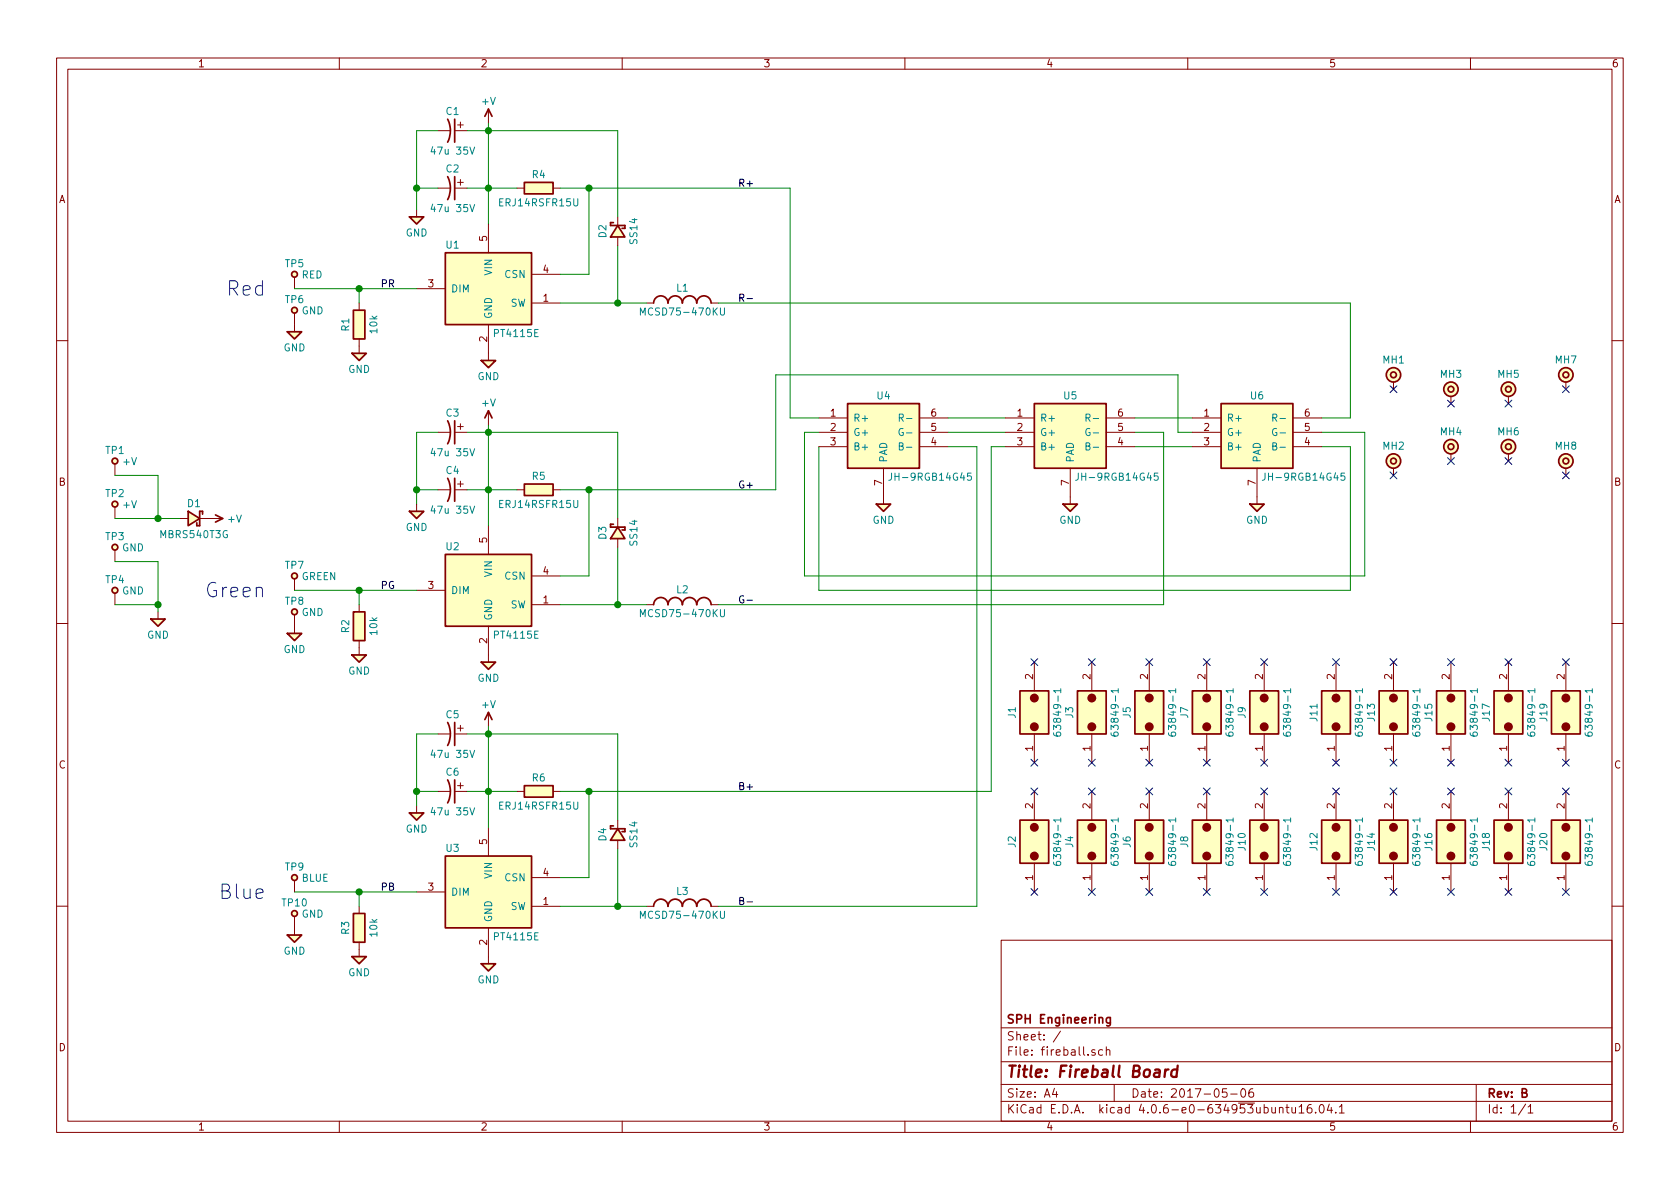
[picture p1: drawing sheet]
<svg xmlns="http://www.w3.org/2000/svg" width="297mm" height="210mm" viewBox="0 0 297 210" stroke-linecap="round" stroke-linejoin="round" font-family="sans-serif">
<g fill="none" stroke="#840000" stroke-width=".18">
<path d="M10 10.3h277v189.9h-277zM12 12.2h273v186.1h-273zM60 10.3v1.9M86.4 19.3v2.5M110 10.3v1.9M160 10.3v1.9M210 10.3v1.9M260 10.3v1.9M73.7 37.1v1.2M77.5 33.3h2.1M77.5 23.1h2.1M80.4 33.3h2.1"/>
<path d="M80.4 23.1h2.1M80.9 32.3h1M80.9 22.1h1M81.4 21.6v1M81.4 31.7v1.1M86.4 39.6v5.1M91.4 33.3h1.3M97.8 33.3h1.3M109.2 38.3v1.6M52.1 49v2M52.1 55.4v3.3M63.5 53.6v1.3"/>
<path d="M63.5 59.9v2.6M73.7 51h5M86.4 57.4v6.3M94 53.6h5.1M94 48.5h5.1M109.2 41.9v1.5M114.3 53.6h1.3M125.7 53.6h1.3M10 60.2h2M77.5 76.4h2.1M80.4 76.4h2.1M80.9 75.4h1"/>
<path d="M81.4 74.9v1M86.4 72.6v2.6M144.8 76.4h5.1M144.8 73.9h5.1M144.8 79h5.1M162.6 76.4h5M162.6 73.9h5M162.6 79h5M177.8 76.4h5.1M177.8 73.9h5.1M177.8 79h5.1M195.6 76.4h5.1"/>
<path d="M195.6 73.9h5.1M195.6 79h5.1M210.8 76.4h5.1M210.8 73.9h5.1M210.8 79h5.1M228.6 76.4h5.1M228.6 73.9h5.1M228.6 79h5.1M246.4 67.6v1.2M256.5 70.1v1.3M266.7 70.1v1.3M276.9 67.6v1.2"/>
<path d="M285 60.2h2M20.3 82v2.1M20.3 89.7v2M20.3 97.3v2M31.7 91.7h1.6M35.3 91.7h4.1M73.7 89.1v1.3M77.5 86.6h2.1M80.4 86.6h2.1M80.9 85.6h1M81.4 85.1v1M86.4 93v5"/>
<path d="M91.4 86.6h1.3M97.8 86.6h1.3M109.2 91.7v1.5M109.2 95.2v1.6M156.2 82.8v6.3M189.2 82.8v6.3M222.2 82.8v6.3M246.4 82.8v1.3M256.5 80.3v1.2M266.7 80.3v1.2M276.9 82.8v1.3M10 110.3h2"/>
<path d="M20.3 104.9v2M27.9 108.2v1.3M52.1 102.4v2M52.1 108.7v3.3M63.5 106.9v1.3M63.5 113.3v2.5M73.7 104.4h5M86.4 110.7v6.4M94 106.9h5.1M94 101.8h5.1M114.3 106.9h1.3M125.7 106.9h1.3"/>
<path d="M182.9 117.1v5.1M193 117.1v5.1M203.2 117.1v5.1M213.4 117.1v5.1M223.5 117.1v5.1M236.2 117.1v5.1M246.4 117.1v5.1M256.5 117.1v5.1M266.7 117.1v5.1M276.9 117.1v5.1M285 110.3h2M77.5 139.9h2.1"/>
<path d="M77.5 129.8h2.1M80.4 139.9h2.1M80.4 129.8h2.1M80.9 138.9h1M80.9 128.8h1M81.4 128.3v1M81.4 138.4v1M86.4 126v2.5M91.4 139.9h1.3M97.8 139.9h1.3M182.9 129.8v5.1M182.9 139.9v5.1"/>
<path d="M193 129.8v5.1M193 139.9v5.1M203.2 129.8v5.1M203.2 139.9v5.1M213.4 129.8v5.1M213.4 139.9v5.1M223.5 129.8v5.1M223.5 139.9v5.1M236.2 129.8v5.1M236.2 139.9v5.1M246.4 129.8v5.1M246.4 139.9v5.1"/>
<path d="M256.5 129.8v5.1M256.5 139.9v5.1M266.7 129.8v5.1M266.7 139.9v5.1M276.9 129.8v5.1M276.9 139.9v5.1M52.1 155.7v2M73.7 142.5v1.3M73.7 157.7h5M86.4 146.3v5.1M94 155.2h5.1M109.2 145v1.6"/>
<path d="M109.2 148.6v1.5M182.9 152.6v5.1M193 152.6v5.1M203.2 152.6v5.1M213.4 152.6v5.1M223.5 152.6v5.1M236.2 152.6v5.1M246.4 152.6v5.1M256.5 152.6v5.1M266.7 152.6v5.1M276.9 152.6v5.1M10 160.2h2"/>
<path d="M52.1 162v3.3M63.5 160.3v1.2M63.5 166.6v2.6M86.4 164.1v6.3M94 160.3h5.1M114.3 160.3h1.3M125.7 160.3h1.3M177 166.3h108v32h-108zM285 160.2h2M60 198.3v1.9M110 198.3v1.9M160 198.3v1.9"/>
<path d="M177 194.8h108M177 191.8h108M177 187.8h108M177 181.8h108M186.4 192.5l-.3 1h.9M186.8 193v1M187.5 182.3l-1.3 2M193.6 185.7a.37 .37 0 0 0-.6 .1l.1 .2 .5 .2 .1 .1-.3 .3-.4-.1M194.9 185.7l-.4-.1-.3 .3 .1 .6 .2 .1 .4-.1M195.6 185.7l.2-.1 .4 .1v.9M195.6 185.1v1.5M197 191.8v3"/>
<path d="M210 198.3v1.9M216.9 192.5h-.7l-.1 .7 .2-.1 .5 .1 .2 .2-.1 .5-.2 .1-.6-.1M217.6 193.5h1.1M219.5 192.7l.2-.2a.81 .81 0 0 1 .6 .6 .81 .81 0 0 1-.3 .8l-.1 .1a.79 .79 0 0 1-.4-1.3zM221.5 192.5a.59 .59 0 0 0-.7 .7l.1 .7 .2 .1 .5-.1 .1-.5-.2-.2-.4-.1-.3 .3M226.2 196l.2-.2 .4 .1v.9M226.2 195.8v1M227.4 195.8h.5M227.6 195.3v1.3l.3 .2M228.4 195.8l.1 .9 .4 .1 .2-.1M229.1 195.8v1M229.7 195.8l.4-.5v1.5"/>
<path d="M229.7 196.8h.9M231.8 195.3a.59 .59 0 0 0-.7 .7l.1 .7 .2 .1 .5-.1 .1-.5-.2-.2-.4-.1-.3 .3M232.6 196.7v.1M233.4 195.5l.2-.2a.81 .81 0 0 1 .6 .6 .81 .81 0 0 1-.3 .8l-.1 .1a.79 .79 0 0 1-.4-1.3zM235 195.2l-.3 1.1h.9M235.4 195.8v1M236.2 196.7v.1M236.8 195.8l.4-.5v1.5M236.8 196.8h.9M260 198.3v1.9M261 191.8v6.5M269.7 195.2l-1.2 2"/>
<path d="M270.2 195.8l.4-.5v1.5M270.2 196.8h.8"/>
</g>
<path d="M206 189.1l-.1 1.3M206.6 189.1a.54 .54 0 0 0-.6 .4M208.2 189.2a.7 .7 0 0 0-1.1 .3v.8l.3 .1 .6-.1M208.2 188.4l-.2 2" fill="none" stroke="#840000" stroke-width=".41"/>
<g fill="none" stroke="#840000" stroke-width=".3">
<path d="M72.4 38.3h2.5l-1.2 1.3zM79.1 31.2a4.4 4.4 0 0 1 0 4.1M79.1 21.1a4.4 4.4 0 0 1 0 4M80.4 21.1v4M80.4 31.2v4.1M85.7 20.6l.7-1.3 .6 1.3M92.7 32.3h5.1v2h-5.1zM108.5 39.4h-.6v.5h2.6v.5h-.5M109.2 39.9l1.3 2h-2.6zM50.8 58.7h2.5l-1.2 1.2zM62.5 54.9h2v5h-2zM78.7 44.7h15.3v12.7h-15.3z"/>
<path d="M115.6 53.6a1.27 1.27 0 0 1 1.2-1.3 1.27 1.27 0 0 1 1.3 1.3 1.27 1.27 0 0 1 1.3-1.3 1.27 1.27 0 0 1 1.2 1.3 1.27 1.27 0 0 1 1.3-1.3 1.27 1.27 0 0 1 1.3 1.3 1.27 1.27 0 0 1 1.3-1.3 1.27 1.27 0 0 1 1.2 1.3M62.2 62.5h2.6l-1.3 1.2zM79.1 74.4a4.4 4.4 0 0 1 0 4.1M80.4 74.4v4.1M85.1 63.7h2.5l-1.2 1.3zM85.7 73.9l.7-1.3 .6 1.3M149.9 71.4h12.7v11.4h-12.7zM182.9 71.4h12.7v11.4h-12.7zM215.9 71.4h12.7v11.4h-12.7zM33.3 90.4l2 1.3-2 1.3zM35.8 90.9v-.5h-.5v2.6h-.5v-.5M38.1 91.1l1.3 .6-1.3 .6"/>
<path d="M72.4 90.4h2.5l-1.2 1.3zM78.7 98h15.3v12.7h-15.3zM79.1 84.6a4.4 4.4 0 0 1 0 4M80.4 84.6v4M92.7 85.6h5.1v2h-5.1zM108.5 92.7h-.6v.5h2.6v.5h-.5M109.2 93.2l1.3 2h-2.6zM154.9 89.1h2.6l-1.3 1.3zM188 89.1h2.5l-1.3 1.3zM221 89.1h2.5l-1.3 1.3zM26.7 109.5h2.5l-1.3 1.2zM50.8 112h2.5l-1.2 1.3z"/>
<path d="M62.2 115.8h2.6l-1.3 1.3zM62.5 108.2h2v5.1h-2zM85.1 117.1h2.5l-1.2 1.3zM115.6 106.9a1.27 1.27 0 0 1 1.2-1.2 1.27 1.27 0 0 1 1.3 1.2 1.27 1.27 0 0 1 1.3-1.2 1.27 1.27 0 0 1 1.2 1.2 1.27 1.27 0 0 1 1.3-1.2 1.27 1.27 0 0 1 1.3 1.2 1.27 1.27 0 0 1 1.3-1.2 1.27 1.27 0 0 1 1.2 1.2M79.1 137.9a4.4 4.4 0 0 1 0 4.1M79.1 127.8a4.4 4.4 0 0 1 0 4M80.4 127.8v4M80.4 137.9v4.1M85.7 127.2l.7-1.2 .6 1.2M92.7 138.9h5.1v2.1h-5.1zM180.3 122.2h5.1v7.6h-5.1zM190.5 122.2h5.1v7.6h-5.1z"/>
<path d="M200.7 122.2h5v7.6h-5zM210.8 122.2h5.1v7.6h-5.1zM221 122.2h5.1v7.6h-5.1zM233.7 122.2h5.1v7.6h-5.1zM243.8 122.2h5.1v7.6h-5.1zM254 122.2h5.1v7.6h-5.1zM264.2 122.2h5v7.6h-5zM274.3 122.2h5.1v7.6h-5.1zM72.4 143.8h2.5l-1.2 1.2zM78.7 151.4h15.3v12.7h-15.3zM108.5 146h-.6v.6h2.6v.5h-.5M109.2 146.6l1.3 2h-2.6z"/>
<path d="M180.3 145h5.1v7.6h-5.1zM190.5 145h5.1v7.6h-5.1zM200.7 145h5v7.6h-5zM210.8 145h5.1v7.6h-5.1zM221 145h5.1v7.6h-5.1zM233.7 145h5.1v7.6h-5.1zM243.8 145h5.1v7.6h-5.1zM254 145h5.1v7.6h-5.1zM264.2 145h5v7.6h-5zM274.3 145h5.1v7.6h-5.1zM50.8 165.3h2.5l-1.2 1.3zM62.2 169.2h2.6l-1.3 1.2z"/>
<path d="M62.5 161.5h2v5.1h-2zM85.1 170.4h2.5l-1.2 1.3zM115.6 160.3a1.27 1.27 0 0 1 1.2-1.3 1.27 1.27 0 0 1 1.3 1.3 1.27 1.27 0 0 1 1.3-1.3 1.27 1.27 0 0 1 1.2 1.3 1.27 1.27 0 0 1 1.3-1.3 1.27 1.27 0 0 1 1.3 1.3 1.27 1.27 0 0 1 1.3-1.3 1.27 1.27 0 0 1 1.2 1.3M196.3 179.9v1.4l-.3 .1h-.3M196.3 180l-.4-.1-.3 .3 .1 .6 .2 .1 .4-.1"/>
<circle cx="52.1" cy="54.9" r=".51"/>
<circle cx="52.1" cy="48.5" r=".51"/>
<circle cx="246.4" cy="66.3" r="1.27"/>
<circle cx="246.4" cy="66.3" r=".51"/>
<circle cx="256.5" cy="79" r=".51"/>
<circle cx="256.5" cy="68.8" r=".51"/>
<circle cx="256.5" cy="68.8" r="1.27"/>
<circle cx="256.5" cy="79" r="1.27"/>
<circle cx="266.7" cy="79" r=".51"/>
<circle cx="266.7" cy="68.8" r=".51"/>
<circle cx="266.7" cy="79" r="1.27"/>
<circle cx="266.7" cy="68.8" r="1.27"/>
<circle cx="276.9" cy="66.3" r=".51"/>
<circle cx="276.9" cy="66.3" r="1.27"/>
<circle cx="20.3" cy="81.5" r=".51"/>
<circle cx="20.3" cy="96.8" r=".51"/>
<circle cx="20.3" cy="89.1" r=".51"/>
<circle cx="246.4" cy="81.5" r="1.27"/>
<circle cx="246.4" cy="81.5" r=".51"/>
<circle cx="276.9" cy="81.5" r=".51"/>
<circle cx="276.9" cy="81.5" r="1.27"/>
<circle cx="20.3" cy="104.4" r=".51"/>
<circle cx="52.1" cy="101.8" r=".51"/>
<circle cx="52.1" cy="108.2" r=".51"/>
<circle cx="52.1" cy="155.2" r=".51"/>
<circle cx="52.1" cy="161.5" r=".51"/>
</g>
<g fill="#ffffc2" stroke="#ffffc2" stroke-width=".18">
<path d="M85.1 63.7h2.5l-1.2 1.3z"/>
<path d="M26.7 109.5h2.5l-1.3 1.2z"/>
<path d="M50.8 58.7h2.5l-1.2 1.2z"/>
<path d="M33.3 90.4l2 1.3-2 1.3z"/>
<path d="M190.5 145h5.1v7.6h-5.1z"/>
<path d="M243.8 122.2h5.1v7.6h-5.1z"/>
<path d="M190.5 122.2h5.1v7.6h-5.1z"/>
<path d="M243.8 145h5.1v7.6h-5.1z"/>
<path d="M78.7 44.7h15.3v12.7h-15.3z"/>
<path d="M72.4 38.3h2.5l-1.2 1.3z"/>
<path d="M92.7 32.3h5.1v2h-5.1z"/>
<path d="M85.1 117.1h2.5l-1.2 1.3z"/>
<path d="M50.8 112h2.5l-1.2 1.3z"/>
<path d="M78.7 98h15.3v12.7h-15.3z"/>
<path d="M72.4 90.4h2.5l-1.2 1.3z"/>
<path d="M92.7 85.6h5.1v2h-5.1z"/>
<path d="M85.1 170.4h2.5l-1.2 1.3z"/>
<path d="M50.8 165.3h2.5l-1.2 1.3z"/>
<path d="M78.7 151.4h15.3v12.7h-15.3z"/>
<path d="M72.4 143.8h2.5l-1.2 1.2z"/>
<path d="M92.7 138.9h5.1v2.1h-5.1z"/>
<path d="M180.3 145h5.1v7.6h-5.1z"/>
<path d="M180.3 122.2h5.1v7.6h-5.1z"/>
<path d="M200.7 145h5v7.6h-5z"/>
<path d="M200.7 122.2h5v7.6h-5z"/>
<path d="M233.7 122.2h5.1v7.6h-5.1z"/>
<path d="M233.7 145h5.1v7.6h-5.1z"/>
<path d="M254 122.2h5.1v7.6h-5.1z"/>
<path d="M254 145h5.1v7.6h-5.1z"/>
<path d="M264.2 122.2h5v7.6h-5z"/>
<path d="M264.2 145h5v7.6h-5z"/>
<path d="M274.3 122.2h5.1v7.6h-5.1z"/>
<path d="M274.3 145h5.1v7.6h-5.1z"/>
<path d="M210.8 145h5.1v7.6h-5.1z"/>
<path d="M210.8 122.2h5.1v7.6h-5.1z"/>
<path d="M221 145h5.1v7.6h-5.1z"/>
<path d="M221 122.2h5.1v7.6h-5.1z"/>
<path d="M109.2 39.9l1.3 2h-2.6z"/>
<path d="M109.2 93.2l1.3 2h-2.6z"/>
<path d="M109.2 146.6l1.3 2h-2.6z"/>
<path d="M149.9 71.4h12.7v11.4h-12.7z"/>
<path d="M182.9 71.4h12.7v11.4h-12.7z"/>
<path d="M215.9 71.4h12.7v11.4h-12.7z"/>
<path d="M154.9 89.1h2.6l-1.3 1.3z"/>
<path d="M188 89.1h2.5l-1.3 1.3z"/>
<path d="M221 89.1h2.5l-1.3 1.3z"/>
<path d="M62.5 54.9h2v5h-2z"/>
<path d="M62.2 62.5h2.6l-1.3 1.2z"/>
<path d="M62.5 108.2h2v5.1h-2z"/>
<path d="M62.2 115.8h2.6l-1.3 1.3z"/>
<path d="M62.5 161.5h2v5.1h-2z"/>
<path d="M62.2 169.2h2.6l-1.3 1.2z"/>
<circle cx="246.4" cy="66.3" r="1.27"/>
<circle cx="246.4" cy="81.5" r="1.27"/>
<circle cx="256.5" cy="68.8" r="1.27"/>
<circle cx="256.5" cy="79" r="1.27"/>
<circle cx="266.7" cy="79" r="1.27"/>
<circle cx="266.7" cy="68.8" r="1.27"/>
<circle cx="276.9" cy="66.3" r="1.27"/>
<circle cx="276.9" cy="81.5" r="1.27"/>
<circle cx="52.1" cy="48.5" r=".51"/>
<circle cx="52.1" cy="54.9" r=".51"/>
<circle cx="20.3" cy="81.5" r=".51"/>
<circle cx="20.3" cy="96.8" r=".51"/>
<circle cx="20.3" cy="104.4" r=".51"/>
<circle cx="20.3" cy="89.1" r=".51"/>
<circle cx="52.1" cy="101.8" r=".51"/>
<circle cx="52.1" cy="108.2" r=".51"/>
<circle cx="52.1" cy="155.2" r=".51"/>
<circle cx="52.1" cy="161.5" r=".51"/>
</g>
<path d="M130.8 52.7l.6-.1 .1-.5-.7-.1v1.3M131.5 105.4a.59 .59 0 0 0-.7 .6 .59 .59 0 0 0 .7 .5v-.4h-.2M132.1 106.1h.9M130.8 159.3l.6-.1v-.4l-.6-.1v1.3h.5l.2-.2v-.3l-.3-.2M132.1 159.5h.9" fill="none" stroke="#000" stroke-width=".18"/>
<g fill="#840000" stroke="#840000" stroke-width=".3">
<circle cx="193" cy="151.4" r=".63"/>
<circle cx="193" cy="146.3" r=".63"/>
<circle cx="246.4" cy="128.5" r=".63"/>
<circle cx="246.4" cy="123.4" r=".63"/>
<circle cx="193" cy="128.5" r=".63"/>
<circle cx="193" cy="123.4" r=".63"/>
<circle cx="246.4" cy="151.4" r=".63"/>
<circle cx="246.4" cy="146.3" r=".63"/>
<circle cx="182.9" cy="151.4" r=".63"/>
<circle cx="182.9" cy="146.3" r=".63"/>
<circle cx="182.9" cy="128.5" r=".63"/>
<circle cx="182.9" cy="123.4" r=".63"/>
<circle cx="203.2" cy="151.4" r=".63"/>
<circle cx="203.2" cy="146.3" r=".63"/>
<circle cx="203.2" cy="128.5" r=".63"/>
<circle cx="203.2" cy="123.4" r=".63"/>
<circle cx="236.2" cy="128.5" r=".63"/>
<circle cx="236.2" cy="123.4" r=".63"/>
<circle cx="236.2" cy="151.4" r=".63"/>
<circle cx="236.2" cy="146.3" r=".63"/>
<circle cx="256.5" cy="128.5" r=".63"/>
<circle cx="256.5" cy="123.4" r=".63"/>
<circle cx="256.5" cy="151.4" r=".63"/>
<circle cx="256.5" cy="146.3" r=".63"/>
<circle cx="266.7" cy="128.5" r=".63"/>
<circle cx="266.7" cy="123.4" r=".63"/>
<circle cx="266.7" cy="151.4" r=".63"/>
<circle cx="266.7" cy="146.3" r=".63"/>
<circle cx="276.9" cy="128.5" r=".63"/>
<circle cx="276.9" cy="123.4" r=".63"/>
<circle cx="276.9" cy="151.4" r=".63"/>
<circle cx="276.9" cy="146.3" r=".63"/>
<circle cx="213.4" cy="151.4" r=".63"/>
<circle cx="213.4" cy="146.3" r=".63"/>
<circle cx="213.4" cy="128.5" r=".63"/>
<circle cx="213.4" cy="123.4" r=".63"/>
<circle cx="223.5" cy="151.4" r=".63"/>
<circle cx="223.5" cy="146.3" r=".63"/>
<circle cx="223.5" cy="128.5" r=".63"/>
<circle cx="223.5" cy="123.4" r=".63"/>
</g>
<g fill="none" stroke="#008484" stroke-width=".18">
<path d="M83.1 36.2l.4 1.2 .4-1.2M83.1 26l.4 1.3 .4-1.3M113.2 55.7v-1.2l.5 .8 .4-.8v1.2M127.4 54.5v1l.2 .2h.3l.2-.2v-1M83.1 79.3l.4 1.3 .4-1.3M159 78.9l.6-.1v-.4l-.6-.1v1.3h.5l.2-.2v-.3l-.3-.2M159 73.9l.6-.1 .1-.5-.7-.1v1.3M159.7 75.8a.59 .59 0 0 0-.8 .6 .59 .59 0 0 0 .8 .6v-.5h-.2M160.3 79.1h.9M160.3 76.5h.9M192 78.9l.6-.1v-.4l-.6-.1v1.3h.5l.2-.2v-.3l-.2-.2M192 73.9l.6-.1 .1-.5-.7-.1v1.3"/>
<path d="M192.7 75.8a.59 .59 0 0 0-.7 .6 .59 .59 0 0 0 .7 .6v-.5h-.2M193.3 79.1h1M193.3 76.5h1M225 78.9l.7-.1v-.4l-.7-.1v1.3h.5l.2-.2 .1-.3-.3-.2M225 73.9l.7-.1v-.5l-.7-.1v1.3M225.7 75.8a.59 .59 0 0 0-.7 .6 .59 .59 0 0 0 .7 .6l.1-.5h-.3M226.3 79.1h1M226.3 76.5h1M83.1 89.5l.4 1.3 .4-1.3M157.6 83.7v1l-.5 .2M171.7 83.7h-.6l-.1 .5 .2-.1 .5 .1v.6l-.2 .1-.5-.1M190.7 83.7l-.1 1-.4 .2"/>
<path d="M204.7 83.7h-.6v.5l.1-.1 .5 .1v.6l-.2 .1-.4-.1M223.7 83.7l-.1 1-.4 .2M237.7 83.7h-.6v.5l.2-.1 .4 .1v.6l-.1 .1-.5-.1M113.2 109.1v-1.3l.5 .9 .4-.9v1.3M127.4 107.8v1l.2 .3h.3l.2-.3v-1M83.1 132.7l.4 1.3 .4-1.3M186.3 129.6a.47 .47 0 0 0 .5 .6l.7-.1 .1-.4-.2-.2h-.4l-.2 .1v.3l.2 .3M187.6 122.1h-1.3l.3 .4M187.6 121.8v.7M196.4 129.6a.47 .47 0 0 0 .6 .6l.6-.1 .1-.4-.1-.2h-.4l-.2 .1-.1 .3 .3 .3M197.7 122.1h-1.3l.4 .4M197.7 121.8v.7"/>
<path d="M206.6 129.6a.47 .47 0 0 0 .5 .6l.7-.1 .1-.4-.2-.2h-.4l-.2 .1v.3l.2 .3M207.9 122.1h-1.3l.4 .4M207.9 121.8v.7M216.8 129.6a.47 .47 0 0 0 .5 .6l.7-.1v-.4l-.1-.2h-.4l-.2 .1-.1 .3 .3 .3M218 122.1h-1.2l.3 .4M218 121.8v.7M226.9 129.6a.47 .47 0 0 0 .6 .6l.6-.1 .1-.4-.1-.2h-.5l-.1 .1-.1 .3 .2 .3M228.2 122.1h-1.3l.4 .4M228.2 121.8v.7M239.6 129.6a.47 .47 0 0 0 .6 .6l.6-.1 .1-.4-.1-.2h-.5l-.1 .1-.1 .3 .2 .3M240.9 122.1h-1.3l.4 .4M240.9 121.8v.7"/>
<path d="M249.8 129.6a.47 .47 0 0 0 .5 .6l.7-.1 .1-.4-.2-.2h-.4l-.2 .1v.3l.2 .3M251.1 122.1h-1.3l.3 .4M251.1 121.8v.7M259.9 129.6a.47 .47 0 0 0 .6 .6l.6-.1 .1-.4-.1-.2h-.4l-.2 .1-.1 .3 .3 .3M261.2 122.1h-1.3l.4 .4M261.2 121.8v.7M270.1 129.6a.47 .47 0 0 0 .5 .6l.7-.1 .1-.4-.2-.2h-.4l-.2 .1v.3l.2 .3M271.4 122.1h-1.3l.4 .4M271.4 121.8v.7M280.3 129.6a.47 .47 0 0 0 .5 .6l.7-.1v-.4l-.1-.2h-.4l-.2 .1-.1 .3 .3 .3M281.5 122.1h-1.2l.3 .4M281.5 121.8v.7"/>
<path d="M83.1 142.8l.4 1.3 .4-1.3M186.3 152.4a.47 .47 0 0 0 .5 .6l.7-.1 .1-.4-.2-.1-.4-.1-.2 .1v.4l.2 .2M187.6 145h-1.3l.3 .4M187.6 144.6v.8M196.4 152.4a.47 .47 0 0 0 .6 .6l.6-.1 .1-.4-.1-.1-.4-.1-.2 .1-.1 .4 .3 .2M197.7 145h-1.3l.4 .4M197.7 144.6v.8M206.6 152.4a.47 .47 0 0 0 .5 .6l.7-.1 .1-.4-.2-.1-.4-.1-.2 .1v.4l.2 .2M207.9 145h-1.3l.4 .4M207.9 144.6v.8M216.8 152.4a.47 .47 0 0 0 .5 .6l.7-.1v-.4l-.1-.1-.4-.1-.2 .1-.1 .4 .3 .2M218 145h-1.2l.3 .4"/>
<path d="M218 144.6v.8M226.9 152.4a.47 .47 0 0 0 .6 .6l.6-.1 .1-.4-.1-.1-.5-.1-.1 .1-.1 .4 .2 .2M228.2 145h-1.3l.4 .4M228.2 144.6v.8M239.6 152.4a.47 .47 0 0 0 .6 .6l.6-.1 .1-.4-.1-.1-.5-.1-.1 .1-.1 .4 .2 .2M240.9 145h-1.3l.4 .4M240.9 144.6v.8M249.8 152.4a.47 .47 0 0 0 .5 .6l.7-.1 .1-.4-.2-.1-.4-.1-.2 .1v.4l.2 .2M251.1 145h-1.3l.3 .4M251.1 144.6v.8M259.9 152.4a.47 .47 0 0 0 .6 .6l.6-.1 .1-.4-.1-.1-.4-.1-.2 .1-.1 .4 .3 .2M261.2 145h-1.3l.4 .4"/>
<path d="M261.2 144.6v.8M270.1 152.4a.47 .47 0 0 0 .5 .6l.7-.1 .1-.4-.2-.1-.4-.1-.2 .1v.4l.2 .2M271.4 145h-1.3l.4 .4M271.4 144.6v.8M280.3 152.4a.47 .47 0 0 0 .5 .6l.7-.1v-.4l-.1-.1-.4-.1-.2 .1-.1 .4 .3 .2M281.5 145h-1.2l.3 .4M281.5 144.6v.8M113.2 162.4v-1.3l.5 .9 .4-.9v1.3M127.4 161.1v1l.2 .3h.3l.2-.3v-1"/>
</g>
<g fill="none" stroke="#000084" stroke-width=".18">
<path d="M245.8 68.2l1.2 1.2M247 68.2l-1.2 1.2M255.9 70.8l1.2 1.2M257.1 70.8l-1.2 1.2M266.1 70.8l1.2 1.2M267.3 70.8l-1.2 1.2M276.3 68.2l1.2 1.2M277.5 68.2l-1.2 1.2M245.8 83.5l1.2 1.2M247 83.5l-1.2 1.2M255.9 80.9l1.2 1.2M257.1 80.9l-1.2 1.2"/>
<path d="M266.1 80.9l1.2 1.2M267.3 80.9l-1.2 1.2M276.3 83.5l1.2 1.2M277.5 83.5l-1.2 1.2M182.3 116.5l1.2 1.2M183.5 116.5l-1.2 1.2M192.4 116.5l1.2 1.2M193.6 116.5l-1.2 1.2M202.6 116.5l1.2 1.2M203.8 116.5l-1.2 1.2M212.8 116.5l1.2 1.2M214 116.5l-1.2 1.2"/>
<path d="M222.9 116.5l1.2 1.2M224.1 116.5l-1.2 1.2M235.6 116.5l1.2 1.2M236.8 116.5l-1.2 1.2M245.8 116.5l1.2 1.2M247 116.5l-1.2 1.2M255.9 116.5l1.2 1.2M257.1 116.5l-1.2 1.2M266.1 116.5l1.2 1.2M267.3 116.5l-1.2 1.2M276.3 116.5l1.2 1.2M277.5 116.5l-1.2 1.2"/>
<path d="M182.3 134.3l1.2 1.2M182.3 139.3l1.2 1.3M183.5 134.3l-1.2 1.2M183.5 139.3l-1.2 1.3M192.4 134.3l1.2 1.2M192.4 139.3l1.2 1.3M193.6 134.3l-1.2 1.2M193.6 139.3l-1.2 1.3M202.6 134.3l1.2 1.2M202.6 139.3l1.2 1.3M203.8 134.3l-1.2 1.2M203.8 139.3l-1.2 1.3"/>
<path d="M212.8 134.3l1.2 1.2M212.8 139.3l1.2 1.3M214 134.3l-1.2 1.2M214 139.3l-1.2 1.3M222.9 134.3l1.2 1.2M222.9 139.3l1.2 1.3M224.1 139.3l-1.2 1.3M224.1 134.3l-1.2 1.2M235.6 134.3l1.2 1.2M235.6 139.3l1.2 1.3M236.8 134.3l-1.2 1.2M236.8 139.3l-1.2 1.3"/>
<path d="M245.8 134.3l1.2 1.2M245.8 139.3l1.2 1.3M247 134.3l-1.2 1.2M247 139.3l-1.2 1.3M255.9 134.3l1.2 1.2M255.9 139.3l1.2 1.3M257.1 134.3l-1.2 1.2M257.1 139.3l-1.2 1.3M266.1 134.3l1.2 1.2M266.1 139.3l1.2 1.3M267.3 134.3l-1.2 1.2M267.3 139.3l-1.2 1.3"/>
<path d="M276.3 134.3l1.2 1.2M276.3 139.3l1.2 1.3M277.5 134.3l-1.2 1.2M277.5 139.3l-1.2 1.3M182.3 157.1l1.2 1.2M183.5 157.1l-1.2 1.2M192.4 157.1l1.2 1.2M193.6 157.1l-1.2 1.2M202.6 157.1l1.2 1.2M203.8 157.1l-1.2 1.2M212.8 157.1l1.2 1.2M214 157.1l-1.2 1.2"/>
<path d="M222.9 157.1l1.2 1.2M224.1 157.1l-1.2 1.2M235.6 157.1l1.2 1.2M236.8 157.1l-1.2 1.2M245.8 157.1l1.2 1.2M247 157.1l-1.2 1.2M255.9 157.1l1.2 1.2M257.1 157.1l-1.2 1.2M266.1 157.1l1.2 1.2M267.3 157.1l-1.2 1.2M276.3 157.1l1.2 1.2M277.5 157.1l-1.2 1.2"/>
</g>
<g fill="none" stroke="#008400" stroke-width=".18">
<path d="M73.7 33.3h3.8M77.5 23.1h-3.8v14M82.5 33.3h8.9M82.5 23.1h26.7v15.2M86.4 21.8v17.8M99.1 33.3h40.6v40.6h5.1M104.1 33.3v15.2h-5M52.1 51h21.6M63.5 51v2.6M99.1 53.6h15.2M109.2 43.4v10.2M127 53.6h111.8v20.3h-5.1"/>
<path d="M77.5 76.4h-3.8v12.7M82.5 76.4h26.7v15.3M86.4 75.2v17.8M144.8 76.4h-2.6v25.4h99.1v-25.4h-7.6M144.8 79v25.4h94v-25.4h-5.1M167.6 73.9h10.2M167.6 76.4h10.2M167.6 79h5.1v81.3h-45.7M177.8 79h-2.5v60.9h-76.2M200.7 73.9h10.1M200.7 76.4h5v30.5h-78.7M200.7 79h10.1"/>
<path d="M210.8 76.4h-2.5v-10.1h-71.1v20.3h-38.1M20.3 91.7h11.4M20.3 84.1h7.6v7.6M20.3 99.3h7.6v8.9M73.7 86.6h3.8M82.5 86.6h8.9M104.1 86.6v15.2h-5M109.2 96.8v10.1M20.3 106.9h7.6M52.1 104.4h21.6M63.5 104.4v2.5M99.1 106.9h15.2"/>
<path d="M73.7 139.9h3.8M77.5 129.8h-3.8v12.7M82.5 139.9h8.9M82.5 129.8h26.7v15.2M86.4 128.5v17.8M104.1 139.9v15.3h-5M52.1 157.7h21.6M63.5 157.7v2.6M109.2 150.1v10.2M99.1 160.3h15.2"/>
</g>
<g fill="#008400" stroke="#008400" stroke-width=".25">
<circle cx="27.9" cy="106.9" r=".51"/>
<circle cx="27.9" cy="91.7" r=".51"/>
<circle cx="86.4" cy="33.3" r=".51"/>
<circle cx="86.4" cy="23.1" r=".51"/>
<circle cx="73.7" cy="33.3" r=".51"/>
<circle cx="109.2" cy="53.6" r=".51"/>
<circle cx="104.1" cy="33.3" r=".51"/>
<circle cx="86.4" cy="86.6" r=".51"/>
<circle cx="86.4" cy="76.4" r=".51"/>
<circle cx="73.7" cy="86.6" r=".51"/>
<circle cx="109.2" cy="106.9" r=".51"/>
<circle cx="104.1" cy="86.6" r=".51"/>
<circle cx="86.4" cy="139.9" r=".51"/>
<circle cx="86.4" cy="129.8" r=".51"/>
<circle cx="73.7" cy="139.9" r=".51"/>
<circle cx="109.2" cy="160.3" r=".51"/>
<circle cx="104.1" cy="139.9" r=".51"/>
<circle cx="63.5" cy="51" r=".51"/>
<circle cx="63.5" cy="104.4" r=".51"/>
<circle cx="63.5" cy="157.7" r=".51"/>
</g>
<g font-size="3.5" fill="#0000c2">
<text x="40.3" y="52.3">Red</text>
<text x="36.8" y="105.7">Green</text>
<text x="39.3" y="159">Blue</text>
</g>
<text font-size="2.8" fill="#840000" x="178" y="190.5">Title: Fireball Board</text>
<g font-size="2.1" fill="#840000">
<text x="178" y="184">Sheet: /</text>
<text x="178" y="181">SPH Engineering</text>
<text x="178" y="186.7">File: fireball.sch</text>
<text x="178" y="196.9">KiCad E.D.A. kicad 4.0.6-e0-634953ubuntu16.04.1</text>
<text x="178" y="194.1">Size: A4</text>
<text x="200" y="194.1">Date: 2017-05-06</text>
<text x="263" y="194.1">Rev: B</text>
<text x="263" y="196.9">Id: 1/1</text>
</g>
<g font-size="1.8" fill="#840000">
<text x="35" y="11.9">1</text>
<text x="85" y="11.9">2</text>
<text x="135" y="11.9">3</text>
<text x="185" y="11.9">4</text>
<text x="235" y="11.9">5</text>
<text x="285" y="11.9">6</text>
<text x="10.4" y="35.9">A</text>
<text x="285.4" y="35.9">A</text>
<text x="86.1" y="42.6" transform="rotate(-90 86.1 42.6)">5</text>
<text x="75.7" y="50.8">3</text>
<text x="96" y="53.3">1</text>
<text x="96" y="48.3">4</text>
<text x="86.1" y="60.4" transform="rotate(-90 86.1 60.4)">2</text>
<text x="146.8" y="73.7">1</text>
<text x="146.8" y="76.2">2</text>
<text x="164.6" y="76.2">5</text>
<text x="164.6" y="73.7">6</text>
<text x="179.9" y="73.7">1</text>
<text x="179.9" y="76.2">2</text>
<text x="197.6" y="76.2">5</text>
<text x="197.6" y="73.7">6</text>
<text x="212.9" y="73.7">1</text>
<text x="212.9" y="76.2">2</text>
<text x="230.7" y="76.2">5</text>
<text x="230.7" y="73.7">6</text>
<text x="146.8" y="78.7">3</text>
<text x="164.6" y="78.7">4</text>
<text x="179.9" y="78.7">3</text>
<text x="197.6" y="78.7">4</text>
<text x="212.9" y="78.7">3</text>
<text x="230.7" y="78.7">4</text>
<text x="10.4" y="85.9">B</text>
<text x="156" y="85.8" transform="rotate(-90 156 85.8)">7</text>
<text x="189" y="85.8" transform="rotate(-90 189 85.8)">7</text>
<text x="222" y="85.8" transform="rotate(-90 222 85.8)">7</text>
<text x="285.4" y="85.9">B</text>
<text x="86.1" y="96" transform="rotate(-90 86.1 96)">5</text>
<text x="96" y="101.6">4</text>
<text x="75.7" y="104.1">3</text>
<text x="96" y="106.7">1</text>
<text x="86.1" y="113.8" transform="rotate(-90 86.1 113.8)">2</text>
<text x="182.6" y="120.1" transform="rotate(-90 182.6 120.1)">2</text>
<text x="192.8" y="120.1" transform="rotate(-90 192.8 120.1)">2</text>
<text x="202.9" y="120.1" transform="rotate(-90 202.9 120.1)">2</text>
<text x="213.1" y="120.1" transform="rotate(-90 213.1 120.1)">2</text>
<text x="223.3" y="120.1" transform="rotate(-90 223.3 120.1)">2</text>
<text x="236" y="120.1" transform="rotate(-90 236 120.1)">2</text>
<text x="246.1" y="120.1" transform="rotate(-90 246.1 120.1)">2</text>
<text x="256.3" y="120.1" transform="rotate(-90 256.3 120.1)">2</text>
<text x="266.4" y="120.1" transform="rotate(-90 266.4 120.1)">2</text>
<text x="276.6" y="120.1" transform="rotate(-90 276.6 120.1)">2</text>
<text x="10.4" y="135.9">C</text>
<text x="182.6" y="132.8" transform="rotate(-90 182.6 132.8)">1</text>
<text x="192.8" y="132.8" transform="rotate(-90 192.8 132.8)">1</text>
<text x="202.9" y="132.8" transform="rotate(-90 202.9 132.8)">1</text>
<text x="213.1" y="132.8" transform="rotate(-90 213.1 132.8)">1</text>
<text x="223.3" y="132.8" transform="rotate(-90 223.3 132.8)">1</text>
<text x="236" y="132.8" transform="rotate(-90 236 132.8)">1</text>
<text x="246.1" y="132.8" transform="rotate(-90 246.1 132.8)">1</text>
<text x="256.3" y="132.8" transform="rotate(-90 256.3 132.8)">1</text>
<text x="266.4" y="132.8" transform="rotate(-90 266.4 132.8)">1</text>
<text x="276.6" y="132.8" transform="rotate(-90 276.6 132.8)">1</text>
<text x="285.4" y="135.9">C</text>
<text x="182.6" y="143" transform="rotate(-90 182.6 143)">2</text>
<text x="192.8" y="143" transform="rotate(-90 192.8 143)">2</text>
<text x="202.9" y="143" transform="rotate(-90 202.9 143)">2</text>
<text x="213.1" y="143" transform="rotate(-90 213.1 143)">2</text>
<text x="223.3" y="143" transform="rotate(-90 223.3 143)">2</text>
<text x="236" y="143" transform="rotate(-90 236 143)">2</text>
<text x="246.1" y="143" transform="rotate(-90 246.1 143)">2</text>
<text x="256.3" y="143" transform="rotate(-90 256.3 143)">2</text>
<text x="266.4" y="143" transform="rotate(-90 266.4 143)">2</text>
<text x="276.6" y="143" transform="rotate(-90 276.6 143)">2</text>
<text x="86.1" y="149.3" transform="rotate(-90 86.1 149.3)">5</text>
<text x="96" y="154.9">4</text>
<text x="182.6" y="155.7" transform="rotate(-90 182.6 155.7)">1</text>
<text x="192.8" y="155.7" transform="rotate(-90 192.8 155.7)">1</text>
<text x="202.9" y="155.7" transform="rotate(-90 202.9 155.7)">1</text>
<text x="213.1" y="155.7" transform="rotate(-90 213.1 155.7)">1</text>
<text x="223.3" y="155.7" transform="rotate(-90 223.3 155.7)">1</text>
<text x="236" y="155.7" transform="rotate(-90 236 155.7)">1</text>
<text x="246.1" y="155.7" transform="rotate(-90 246.1 155.7)">1</text>
<text x="256.3" y="155.7" transform="rotate(-90 256.3 155.7)">1</text>
<text x="266.4" y="155.7" transform="rotate(-90 266.4 155.7)">1</text>
<text x="276.6" y="155.7" transform="rotate(-90 276.6 155.7)">1</text>
<text x="75.7" y="157.5">3</text>
<text x="96" y="160">1</text>
<text x="86.1" y="167.1" transform="rotate(-90 86.1 167.1)">2</text>
<text x="10.4" y="185.9">D</text>
<text x="285.4" y="185.9">D</text>
<text x="35" y="199.9">1</text>
<text x="85" y="199.9">2</text>
<text x="135" y="199.9">3</text>
<text x="185" y="199.9">4</text>
<text x="235" y="199.9">5</text>
<text x="285" y="199.9">6</text>
</g>
<g font-size="1.8" fill="#008484">
<text x="78.9" y="20.3">C1</text>
<text x="85.3" y="18.5">+V</text>
<text x="76.7" y="27.3">47u 35V</text>
<text x="78.9" y="30.5">C2</text>
<text x="94.1" y="31.5">R4</text>
<text x="71.7" y="41.8">GND</text>
<text x="76.7" y="37.5">47u 35V</text>
<text x="88.5" y="36.5">ERJ14RSFR15U</text>
<text x="50.4" y="47.2">TP5</text>
<text x="78.9" y="43.9">U1</text>
<text x="107.2" y="42" transform="rotate(-90 107.2 42)">D2</text>
<text x="112.7" y="43" transform="rotate(-90 112.7 43)">SS14</text>
<text x="50.4" y="53.6">TP6</text>
<text x="53.3" y="49.2">RED</text>
<text x="79.8" y="51.7">DIM</text>
<text x="87" y="48.7" transform="rotate(-90 87 48.7)">VIN</text>
<text x="89.2" y="49.1">CSN</text>
<text x="119.6" y="51.6">L1</text>
<text x="53.3" y="55.6">GND</text>
<text x="61.7" y="58.5" transform="rotate(-90 61.7 58.5)">R1</text>
<text x="66.7" y="58.9" transform="rotate(-90 66.7 58.9)">10k</text>
<text x="87" y="56.4" transform="rotate(-90 87 56.4)">GND</text>
<text x="87.6" y="59.6">PT4115E</text>
<text x="90.1" y="54.2">SW</text>
<text x="114" y="55.8">MCSD75-470KU</text>
<text x="50.1" y="62.1">GND</text>
<text x="61.5" y="65.9">GND</text>
<text x="244.5" y="64.3">MH1</text>
<text x="275" y="64.3">MH7</text>
<text x="84.4" y="67.2">GND</text>
<text x="85.3" y="71.9">+V</text>
<text x="155.1" y="70.6">U4</text>
<text x="188.1" y="70.6">U5</text>
<text x="221.1" y="70.6">U6</text>
<text x="254.7" y="66.8">MH3</text>
<text x="264.8" y="66.8">MH5</text>
<text x="78.9" y="73.7">C3</text>
<text x="150.9" y="74.5">R+</text>
<text x="150.9" y="77.1">G+</text>
<text x="159.7" y="74.5">R-</text>
<text x="183.9" y="74.5">R+</text>
<text x="183.9" y="77.1">G+</text>
<text x="192.7" y="74.5">R-</text>
<text x="216.9" y="74.5">R+</text>
<text x="216.9" y="77.1">G+</text>
<text x="225.7" y="74.5">R-</text>
<text x="254.7" y="77">MH4</text>
<text x="264.8" y="77">MH6</text>
<text x="18.7" y="80.3">TP1</text>
<text x="21.8" y="82.2">+V</text>
<text x="76.7" y="80.7">47u 35V</text>
<text x="78.9" y="83.8">C4</text>
<text x="150.9" y="79.6">B+</text>
<text x="156.8" y="81.8" transform="rotate(-90 156.8 81.8)">PAD</text>
<text x="183.9" y="79.6">B+</text>
<text x="189.9" y="81.8" transform="rotate(-90 189.9 81.8)">PAD</text>
<text x="216.9" y="79.6">B+</text>
<text x="222.9" y="81.8" transform="rotate(-90 222.9 81.8)">PAD</text>
<text x="244.5" y="79.5">MH2</text>
<text x="275" y="79.5">MH8</text>
<text x="18.7" y="87.9">TP2</text>
<text x="21.8" y="89.9">+V</text>
<text x="33.2" y="89.7">D1</text>
<text x="88.5" y="89.8">ERJ14RSFR15U</text>
<text x="94.1" y="84.8">R5</text>
<text x="158" y="85">JH-9RGB14G45</text>
<text x="191" y="85">JH-9RGB14G45</text>
<text x="224" y="85">JH-9RGB14G45</text>
<text x="18.7" y="95.5">TP3</text>
<text x="28.5" y="95.1">MBRS540T3G</text>
<text x="40.4" y="92.4">+V</text>
<text x="71.7" y="93.9">GND</text>
<text x="76.7" y="90.8">47u 35V</text>
<text x="107.2" y="95.3" transform="rotate(-90 107.2 95.3)">D3</text>
<text x="154.3" y="92.6">GND</text>
<text x="187.3" y="92.6">GND</text>
<text x="220.3" y="92.6">GND</text>
<text x="21.6" y="97.5">GND</text>
<text x="50.4" y="100.6">TP7</text>
<text x="78.9" y="97.3">U2</text>
<text x="112.7" y="96.4" transform="rotate(-90 112.7 96.4)">SS14</text>
<text x="18.7" y="103.1">TP4</text>
<text x="21.6" y="105.1">GND</text>
<text x="50.4" y="106.9">TP8</text>
<text x="53.3" y="102.6">GREEN</text>
<text x="79.8" y="105">DIM</text>
<text x="87" y="102" transform="rotate(-90 87 102)">VIN</text>
<text x="89.2" y="102.5">CSN</text>
<text x="90.1" y="107.6">SW</text>
<text x="119.6" y="104.9">L2</text>
<text x="26" y="112.9">GND</text>
<text x="53.3" y="108.9">GND</text>
<text x="61.7" y="111.9" transform="rotate(-90 61.7 111.9)">R2</text>
<text x="66.7" y="112.2" transform="rotate(-90 66.7 112.2)">10k</text>
<text x="87" y="109.7" transform="rotate(-90 87 109.7)">GND</text>
<text x="87.6" y="112.9">PT4115E</text>
<text x="114" y="109.1">MCSD75-470KU</text>
<text x="50.1" y="115.5">GND</text>
<text x="61.5" y="119.3">GND</text>
<text x="84.4" y="120.5">GND</text>
<text x="85.3" y="125.2">+V</text>
<text x="78.9" y="127">C5</text>
<text x="179.6" y="126.9" transform="rotate(-90 179.6 126.9)">J1</text>
<text x="187.6" y="129.2" transform="rotate(-90 187.6 129.2)">63849-1</text>
<text x="189.7" y="126.9" transform="rotate(-90 189.7 126.9)">J3</text>
<text x="197.8" y="129.2" transform="rotate(-90 197.8 129.2)">63849-1</text>
<text x="199.9" y="126.9" transform="rotate(-90 199.9 126.9)">J5</text>
<text x="207.9" y="129.2" transform="rotate(-90 207.9 129.2)">63849-1</text>
<text x="210.1" y="126.9" transform="rotate(-90 210.1 126.9)">J7</text>
<text x="218.1" y="129.2" transform="rotate(-90 218.1 129.2)">63849-1</text>
<text x="220.2" y="126.9" transform="rotate(-90 220.2 126.9)">J9</text>
<text x="228.2" y="129.2" transform="rotate(-90 228.2 129.2)">63849-1</text>
<text x="232.9" y="127.5" transform="rotate(-90 232.9 127.5)">J11</text>
<text x="240.9" y="129.2" transform="rotate(-90 240.9 129.2)">63849-1</text>
<text x="243.1" y="127.5" transform="rotate(-90 243.1 127.5)">J13</text>
<text x="251.1" y="129.2" transform="rotate(-90 251.1 129.2)">63849-1</text>
<text x="253.2" y="127.5" transform="rotate(-90 253.2 127.5)">J15</text>
<text x="261.3" y="129.2" transform="rotate(-90 261.3 129.2)">63849-1</text>
<text x="263.4" y="127.5" transform="rotate(-90 263.4 127.5)">J17</text>
<text x="271.4" y="129.2" transform="rotate(-90 271.4 129.2)">63849-1</text>
<text x="273.6" y="127.5" transform="rotate(-90 273.6 127.5)">J19</text>
<text x="281.6" y="129.2" transform="rotate(-90 281.6 129.2)">63849-1</text>
<text x="76.7" y="134">47u 35V</text>
<text x="78.9" y="137.2">C6</text>
<text x="88.5" y="143.1">ERJ14RSFR15U</text>
<text x="94.1" y="138.2">R6</text>
<text x="71.7" y="147.2">GND</text>
<text x="76.7" y="144.2">47u 35V</text>
<text x="107.2" y="148.7" transform="rotate(-90 107.2 148.7)">D4</text>
<text x="112.7" y="149.7" transform="rotate(-90 112.7 149.7)">SS14</text>
<text x="179.6" y="149.8" transform="rotate(-90 179.6 149.8)">J2</text>
<text x="189.7" y="149.8" transform="rotate(-90 189.7 149.8)">J4</text>
<text x="199.9" y="149.8" transform="rotate(-90 199.9 149.8)">J6</text>
<text x="210.1" y="149.8" transform="rotate(-90 210.1 149.8)">J8</text>
<text x="50.4" y="153.9">TP9</text>
<text x="53.3" y="155.9">BLUE</text>
<text x="78.9" y="150.6">U3</text>
<text x="87" y="155.3" transform="rotate(-90 87 155.3)">VIN</text>
<text x="89.2" y="155.8">CSN</text>
<text x="187.6" y="152.1" transform="rotate(-90 187.6 152.1)">63849-1</text>
<text x="197.8" y="152.1" transform="rotate(-90 197.8 152.1)">63849-1</text>
<text x="207.9" y="152.1" transform="rotate(-90 207.9 152.1)">63849-1</text>
<text x="218.1" y="152.1" transform="rotate(-90 218.1 152.1)">63849-1</text>
<text x="220.2" y="150.3" transform="rotate(-90 220.2 150.3)">J10</text>
<text x="228.2" y="152.1" transform="rotate(-90 228.2 152.1)">63849-1</text>
<text x="232.9" y="150.3" transform="rotate(-90 232.9 150.3)">J12</text>
<text x="240.9" y="152.1" transform="rotate(-90 240.9 152.1)">63849-1</text>
<text x="243.1" y="150.3" transform="rotate(-90 243.1 150.3)">J14</text>
<text x="251.1" y="152.1" transform="rotate(-90 251.1 152.1)">63849-1</text>
<text x="253.2" y="150.3" transform="rotate(-90 253.2 150.3)">J16</text>
<text x="261.3" y="152.1" transform="rotate(-90 261.3 152.1)">63849-1</text>
<text x="263.4" y="150.3" transform="rotate(-90 263.4 150.3)">J18</text>
<text x="271.4" y="152.1" transform="rotate(-90 271.4 152.1)">63849-1</text>
<text x="273.6" y="150.3" transform="rotate(-90 273.6 150.3)">J20</text>
<text x="281.6" y="152.1" transform="rotate(-90 281.6 152.1)">63849-1</text>
<text x="50" y="160.3">TP10</text>
<text x="79.8" y="158.4">DIM</text>
<text x="90.1" y="160.9">SW</text>
<text x="119.6" y="158.2">L3</text>
<text x="53.3" y="162.2">GND</text>
<text x="61.7" y="165.2" transform="rotate(-90 61.7 165.2)">R3</text>
<text x="66.7" y="165.6" transform="rotate(-90 66.7 165.6)">10k</text>
<text x="87" y="163.1" transform="rotate(-90 87 163.1)">GND</text>
<text x="87.6" y="166.3">PT4115E</text>
<text x="114" y="162.5">MCSD75-470KU</text>
<text x="50.1" y="168.8">GND</text>
<text x="61.5" y="172.6">GND</text>
<text x="84.4" y="173.9">GND</text>
</g>
<g font-size="1.8">
<text x="131" y="33">R+</text>
<text x="67.4" y="50.8">PR</text>
<text x="131.5" y="53.3">R-</text>
<text x="130.9" y="86.4">G+</text>
<text x="67.3" y="104.1">PG</text>
<text x="131" y="139.7">B+</text>
<text x="67.4" y="157.5">PB</text>
</g>
</svg>
